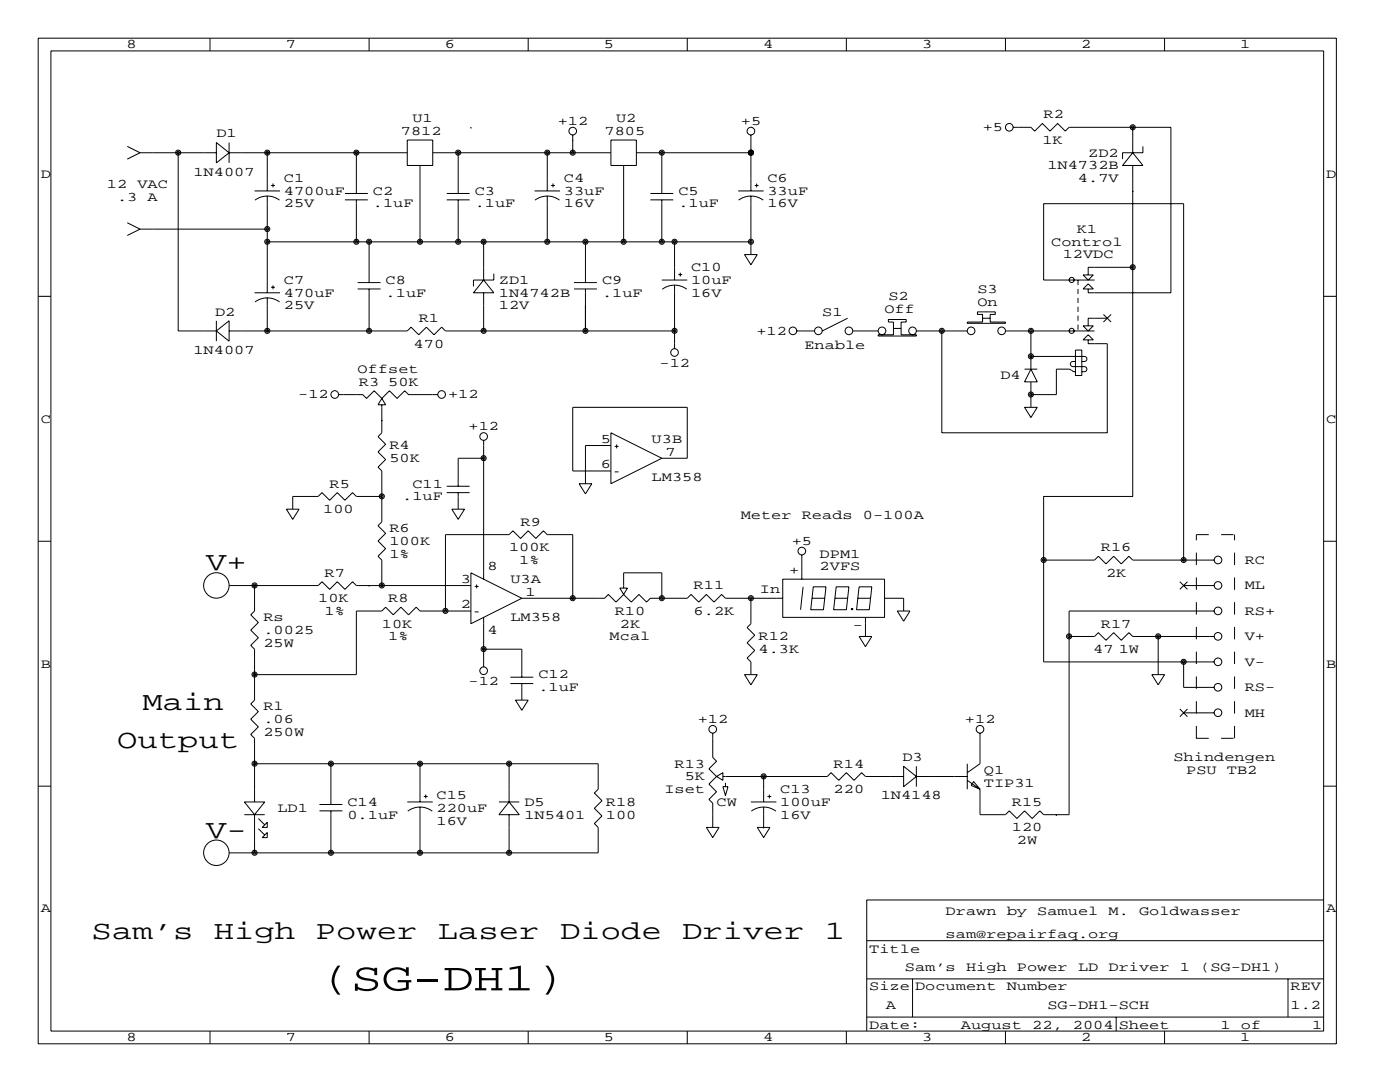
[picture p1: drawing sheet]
<svg xmlns="http://www.w3.org/2000/svg" width="279mm" height="216mm" viewBox="0 0 279 216" stroke-linecap="round" stroke-linejoin="round" font-family="sans-serif">
<g fill="none" stroke="#000" stroke-width=".2">
<path d="M7.6 7.6h259.1v200.7h-259.1zM10.2 10.2h254v195.5h-254zM41.9 7.6v2.6M73.7 7.6v2.6M105.4 7.6v2.6M137.2 7.6v2.6M168.9 7.6v2.6M200.7 7.6v2.6M232.4 7.6v2.6M25.4 29.2l2.5 1.3M27.9 30.5h15.3M27.9 30.5l-2.5 1.2"/>
<path d="M35.6 30.5h.1M35.6 30.5v35.5h7.6M43.2 28.4l2.5 2.1-2.5 2zM45.7 30.5h35.6M45.7 28.4v4.1M50.8 38.1h5.1M50.9 39.9a4.1 4.1 0 0 1 4.9 0M53.3 30.5h.1M53.3 30.5v7.6M53.3 39.1v19.3M54.1 37h.8M54.5 36.6v.8"/>
<path d="M68.8 39.9h4.6M68.8 38.6h4.6M71.1 30.5v8.1M71.1 39.9v8.4M81.3 27.9h5.1v5.1h-5.1zM83.8 33v15.3M86.4 30.5h35.5M89.2 39.9h4.5M89.2 38.6h4.5M91.4 30.5v8.1M91.4 39.9v8.4M94 25.4h.1"/>
<path d="M106.7 38.1h5.1M106.8 39.9a4.1 4.1 0 0 1 4.9 0M109.2 30.5v7.6M109.2 39.1v9.2M110 37h.7M110.4 36.6v.8M114.3 27.9h.1M114.3 26.9v3.6M121.9 27.9h5.1v5.1h-5.1zM124.5 33v15.3M127 30.5h22.9M129.8 39.9h4.6"/>
<path d="M129.8 38.6h4.6M132.1 30.5v8.1M132.1 39.9v8.4M147.3 38.1h5.1M147.4 39.9a4.1 4.1 0 0 1 4.9 0M149.9 26.9v11.2M149.9 39.1v11.7M150.6 37h.8M151 36.6v.8M202.2 25.4h3.5l.8 .8 1.5-1.6 1.5 1.6 1.6-1.6 1.5 1.6 .8-.8h20.3v33h-16.5v-.7M226.1 38.1h.1M226.1 25.4v5.1"/>
<path d="M226.1 33v66.1h-17.8v33h34M226.1 30.5l2 2.5h-4.1zM228.1 29.2v1.3h-4.1v1.2M7.6 59.1h2.6M25.4 44.4l2.5 1.3M27.9 45.7l-2.5 1.3M27.9 45.7h25.4M50.8 58.4h5.1M53.3 59.4v6.6M53.3 48.3h96.6M54.1 57.3h.8M54.5 56.9v.8"/>
<path d="M71.4 57.7h4.5M71.4 56.4h4.5M73.7 48.3v8.1M73.7 57.7v8.3M96.5 55.9l2.1 2.5h-4.1zM96.5 48.3v7.6M96.5 58.4v7.6M98.6 54.6v1.3h-4.1v1.2M114.6 57.7h4.5M114.6 56.4h4.5M116.8 48.3v8.1M116.8 57.7v8.3"/>
<path d="M132.1 55.9h5.1M132.2 57.7a4.1 4.1 0 0 1 4.9 0M134.6 48.3v7.6M134.6 56.9v12.7M135.4 54.8h.7M135.8 54.4v.8M148.6 50.8h2.5l-1.2 2zM215.1 55.9v1M215.1 57.7v1M215.1 59.4v1.1M216.2 54.9h2l-1 1zM217.2 56.6l1 1.1h-2z"/>
<path d="M218.4 55.9h-10.1v-15.3h27.9v71.2M226.1 53.3h-8.9v1.6M264.2 59.1h2.5M43.2 64v4.1M43.2 66l2.5-2v4.1zM45.7 66h35.6l.7-.7 1.6 1.5 1.5-1.5 1.5 1.5 1.5-1.5 .8 .7h45.7M50.9 60.3a4.1 4.1 0 0 1 4.9 0M53.3 66h.1M67.6 78.7h4.8l.8 .8 1.5-1.5 1.5 1.5M76.2 79.5l.8 1.3h-1.6zM87.4 78.7h-5.9l-.7-.7-1.6 1.5-1.5-1.5-1.5 1.5M116.8 66h.1"/>
<path d="M159 66h3.6M169.2 63.5l-5.1 2.5M170.2 66h5.1M177.3 63.8h3.5v.5h-1v2.5h3.1v.3h-7.6v-.3h3v-2.5h-1zM178.3 65.5h1.5M182.9 66h10.1M188 66v20.4h33v-17.8h-3.8v-.8M193 64.3h3.1v-1.6h-1v-.5h3.5v.5h-1v1.6h3.1v.2h-7.7zM196.1 63.5h1.5M200.7 66h17.7M204.5 73.7h2.5M205.7 71.1h10.7a.51 .51 0 0 1 .5 .5 .51 .51 0 0 1-.5 .5h-.5"/>
<path d="M205.7 71.1h.1M205.7 73.7l1.3 2.5h-2.5zM205.7 66v7.7M205.7 76.2v5.1M213.8 73.9l-.4-.2h-2.6v5h-5.1M213.9 73.9l.3 .2 .4 .1M214.6 72.1h-.5a.51 .51 0 0 0-.5 .5 .51 .51 0 0 0 .5 .6h2.3a.51 .51 0 0 1 .5 .5 .51 .51 0 0 1-.5 .5h-.5M214.6 69.8h1.3v5.1h-1.3zM215.1 61.2v1M215.1 63v1M215.1 64.8v1M216.2 65h2l-1 1z"/>
<path d="M217.2 66.8l1 1h-2zM220.2 62.7l1.5 1.6M221 63.5h-3.8v1.5M221.7 62.7l-1.5 1.6M76.2 83.8h.1M76.2 80.8v5.6l-.8 .7 1.6 1.5-1.6 1.6 1.6 1.5-1.6 1.5 .8 .8v10.1l-.8 .8 1.6 1.5-1.6 1.5 1.6 1.6-1.6 1.5 .8 .8v5M76.2 99.1h-5.1l-.7-.8-1.6 1.5-1.5-1.5-1.5 1.5-1.5-1.5-.8 .8h-5.1v2.5M89.2 98.3h4.5M89.2 97h4.5M91.4 98.3v3.3M96.5 87.9v27.7M96.5 91.4h-5.1v5.6"/>
<path d="M115.6 96.5h2.5l-1.3 2.1zM121.9 86.4l10.2 5-10.2 5.1zM121.9 88.9h-5.1v7.6M122.7 89.1h.7M122.7 94.2h.7M123.1 88.7v.8M132.1 91.4h5.1v-10.1h-22.9v12.7h7.6M204.5 81.3h2.5l-1.3 2zM7.6 108h2.6M45.7 116.8h17.8l.8-.7 1.5 1.5 1.5-1.5 1.5 1.5 1.6-1.5 .7 .7h22.9M50.8 116.8v5.1l-.8 .8 1.6 1.5-1.6 1.5 1.6 1.6-1.6 1.5 .8 .7v10.2l-.8 .8 1.6 1.5-1.6 1.5 1.6 1.5-1.6 1.6 .8 .7v12.7M57.1 101.6h2.6l-1.3 2z"/>
<path d="M73.7 116.8h.1M90.2 101.6h2.5l-1.3 2zM94 114.3l10.1 5.1-10.1 5.1zM94.7 117h.8M95.1 116.6v.8M114.3 119.4h.1M114.3 119.4v-12.7h-5.1l-.7-.8-1.6 1.5-1.5-1.5-1.5 1.5-1.5-1.5-.8 .8h-12.7v15.2M123.7 117.3h1.5l-.7 1.3zM124.5 117.3v-3h7.6v5.1M124.5 118.6l-1.6 1.5-1.5-1.5-.8 .8h-16.5M124.5 118.6l1.5 1.5 1.5-1.5 1.5 1.5 .8-.7h7.4l.7-.8 1.5 1.5 1.6-1.5 1.5 1.5 1.5-1.5 .8 .8h11.4M149.9 119.4v5.1l-.8 .7 1.5 1.5-1.5 1.6 1.5 1.5-1.5 1.5 .8 .8v2.5"/>
<path d="M156.2 115.6h20.3v7.6h-20.3zM160 110.7v4.9M160.3 117.1l-.5 4.6M162.1 119.4h2.5M162.3 117.1h2.5l-.5 4.6h-2.5zM166.6 119.4h2.6M166.9 117.1h2.5l-.5 4.6h-2.5zM171.2 119.4h2.5M171.4 117.1h2.6l-.5 4.6h-2.6zM176.5 119.4h3.8v2.5M208.3 111.8h10.1l.8-.8 1.5 1.5 1.5-1.5 1.6 1.5 1.5-1.5 .8 .8h16.2M235.5 116.1l1.5 1.5"/>
<path d="M236.2 111.8h.1M236.2 116.8h6.1M237 116.1l-1.5 1.5M264.2 108h2.5M94 121.9h-10.2l-.7-.7-1.6 1.5-1.5-1.5-1.5 1.5-1.5-1.5-.8 .7h-5.1v12.7h-20.3M94.7 122.1h.8M96.5 123.2v9.9M96.5 129.5h7.6v5.6M101.9 136.4h4.5M101.9 135.1h4.5M102.9 139.7h2.5l-1.3 2zM104.1 136.4v3.3"/>
<path d="M148.6 134.6h2.5l-1.2 2.1zM169.9 121.4h.3v.3h-.3zM171.4 127h2.6l-1.3 2zM172.7 123.2v3.8M179.1 121.9h2.5l-1.3 2.1zM213.4 127h5l.8-.8 1.5 1.6 1.5-1.6 1.6 1.6 1.5-1.6 .8 .8h16.2M229.9 134.6h2.5l-1.3 2.1zM231.1 127v7.6M236.2 132.1v5.1h6.1M242.3 121.9h-28.9v40.7h-5.1l-.8-.8-1.5 1.5-1.5-1.5-1.6 1.5-1.5-1.5-.7 .8h-5.1v-5.1M7.6 156.9h2.6M50.8 152.4h68.6v5.1l-.8 .7 1.5 1.6-1.5 1.5 1.5 1.5-1.5 1.5 .8 .8v5.1h-73.7"/>
<path d="M66 152.4v8.1M83.8 152.4v7.6M84.6 158.9h.7M85 158.5v.8M101.6 152.4v7.6M142.2 146.3v4.8l.8 .8-1.5 1.5 1.5 1.5M143 154.9l-1.5 1.6 1.5 1.5-1.5 1.5 .7 .8v4.8M143 154.9l1.3-.7v1.5zM144.3 154.9h20.8l.8-.7 1.5 1.5 1.5-1.5 1.5 1.5 1.6-1.5 .7 .7h7.6M144.3 157h1l-.5 1.7zM144.8 156.2v.8M152.4 154.9v5.1"/>
<path d="M153.2 158.9h.7M153.5 158.5v.8M180.3 152.9l2.6 2-2.6 2.1zM182.9 152.9v4.1M182.9 154.9h10.1M193 152.4v5.1M193 155.7l2.6 1.8M194.3 156l1.3 1.5-1.8-.8zM195.6 146.3v6.1l-2.6 1.8M235.5 141.5l1.5 1.5M236.2 142.2h6.1M237 141.5l-1.5 1.5"/>
<path d="M264.2 156.9h2.5M48.8 160h4l-2 2.6zM48.8 162.6h4M50.8 162.6v7.6M51.6 163.3l1.2 1.3M51.6 165.4l1.2 1.2M53.3 164.1v1h-1zM53.3 166.1v1h-1zM63.8 161.8h4.5M63.8 160.5h4.5M66 161.8v8.4M81.3 160h5.1"/>
<path d="M81.4 161.9a4.1 4.1 0 0 1 4.9 0M83.8 161v9.2M99.6 160h4M101.6 160l2 2.6h-4zM101.6 162.6v7.6M141 165.1h2.5l-1.3 2zM149.9 160h5M150 161.9a4.1 4.1 0 0 1 4.8 0M151.1 165.1h2.6l-1.3 2zM152.4 165.1h.1M152.4 161v4.1M210.8 162.6h.1"/>
<path d="M264.2 179.6h-91.2v26.1M173 195.3h91.2M173 187.7h91.2M182.1 195.3v7.6M257 195.3v7.6M41.9 205.7v2.6M73.7 205.7v2.6M105.4 205.7v2.6M137.2 205.7v2.6M168.9 205.7v2.6M173 202.9h91.2M200.7 205.7v2.6"/>
<path d="M222.8 202.9v2.8M232.4 205.7v2.6"/>
<circle cx="35.6" cy="30.5" r=".51"/>
<circle cx="35.6" cy="30.5" r=".25"/>
<circle cx="53.3" cy="30.5" r=".51"/>
<circle cx="53.3" cy="30.5" r=".25"/>
<circle cx="71.1" cy="30.5" r=".51"/>
<circle cx="71.1" cy="30.5" r=".25"/>
<circle cx="91.4" cy="30.5" r=".51"/>
<circle cx="91.4" cy="30.5" r=".25"/>
<circle cx="109.2" cy="30.5" r=".51"/>
<circle cx="109.2" cy="30.5" r=".25"/>
<circle cx="114.3" cy="30.5" r=".51"/>
<circle cx="114.3" cy="26.2" r=".76"/>
<circle cx="114.3" cy="30.5" r=".25"/>
<circle cx="132.1" cy="30.5" r=".51"/>
<circle cx="132.1" cy="30.5" r=".25"/>
<circle cx="149.9" cy="30.5" r=".51"/>
<circle cx="149.9" cy="26.2" r=".76"/>
<circle cx="149.9" cy="30.5" r=".25"/>
<circle cx="201.4" cy="25.4" r=".76"/>
<circle cx="226.1" cy="25.4" r=".51"/>
<circle cx="226.1" cy="25.4" r=".25"/>
<circle cx="53.3" cy="45.7" r=".51"/>
<circle cx="53.3" cy="48.2" r=".51"/>
<circle cx="53.3" cy="48.2" r=".25"/>
<circle cx="53.3" cy="45.7" r=".25"/>
<circle cx="71.1" cy="48.2" r=".51"/>
<circle cx="71.1" cy="48.2" r=".25"/>
<circle cx="73.7" cy="48.2" r=".51"/>
<circle cx="73.7" cy="48.2" r=".25"/>
<circle cx="83.8" cy="48.2" r=".51"/>
<circle cx="83.8" cy="48.2" r=".25"/>
<circle cx="91.4" cy="48.2" r=".51"/>
<circle cx="91.4" cy="48.2" r=".25"/>
<circle cx="96.5" cy="48.2" r=".51"/>
<circle cx="96.5" cy="48.2" r=".25"/>
<circle cx="109.2" cy="48.2" r=".51"/>
<circle cx="109.2" cy="48.2" r=".25"/>
<circle cx="116.8" cy="48.2" r=".51"/>
<circle cx="116.8" cy="48.2" r=".25"/>
<circle cx="124.5" cy="48.2" r=".51"/>
<circle cx="124.5" cy="48.2" r=".25"/>
<circle cx="132.1" cy="48.2" r=".51"/>
<circle cx="132.1" cy="48.2" r=".25"/>
<circle cx="134.6" cy="48.2" r=".51"/>
<circle cx="134.6" cy="48.2" r=".25"/>
<circle cx="149.9" cy="48.2" r=".51"/>
<circle cx="149.9" cy="48.2" r=".25"/>
<circle cx="213.9" cy="55.9" r=".51"/>
<circle cx="226.1" cy="53.3" r=".51"/>
<circle cx="226.1" cy="53.3" r=".25"/>
<circle cx="53.3" cy="66" r=".51"/>
<circle cx="53.3" cy="66" r=".25"/>
<circle cx="66.8" cy="78.7" r=".76"/>
<circle cx="73.7" cy="66" r=".51"/>
<circle cx="73.7" cy="66" r=".25"/>
<circle cx="88.1" cy="78.7" r=".76"/>
<circle cx="96.5" cy="66" r=".51"/>
<circle cx="96.5" cy="66" r=".25"/>
<circle cx="116.8" cy="66" r=".51"/>
<circle cx="116.8" cy="66" r=".25"/>
<circle cx="134.6" cy="66" r=".51"/>
<circle cx="134.6" cy="70.3" r=".76"/>
<circle cx="134.6" cy="66" r=".25"/>
<circle cx="158.2" cy="66" r=".76"/>
<circle cx="163.3" cy="66" r=".76"/>
<circle cx="169.4" cy="66" r=".76"/>
<circle cx="176" cy="66" r=".76"/>
<circle cx="182.1" cy="66" r=".76"/>
<circle cx="188" cy="66" r=".51"/>
<circle cx="188" cy="66" r=".25"/>
<circle cx="193.8" cy="66" r=".76"/>
<circle cx="199.9" cy="66" r=".76"/>
<circle cx="205.7" cy="78.7" r=".51"/>
<circle cx="205.7" cy="66" r=".51"/>
<circle cx="205.7" cy="71.1" r=".51"/>
<circle cx="205.7" cy="78.7" r=".25"/>
<circle cx="205.7" cy="66" r=".25"/>
<circle cx="205.7" cy="71.1" r=".25"/>
<circle cx="213.9" cy="66" r=".51"/>
<circle cx="76.2" cy="99" r=".51"/>
<circle cx="76.2" cy="99" r=".25"/>
<circle cx="96.5" cy="91.4" r=".51"/>
<circle cx="96.5" cy="87.1" r=".76"/>
<circle cx="96.5" cy="91.4" r=".25"/>
<circle cx="43.2" cy="116.8" r="2.54"/>
<circle cx="50.8" cy="116.8" r=".51"/>
<circle cx="50.8" cy="116.8" r=".25"/>
<circle cx="76.2" cy="116.8" r=".51"/>
<circle cx="76.2" cy="116.8" r=".25"/>
<circle cx="114.3" cy="119.4" r=".51"/>
<circle cx="114.3" cy="119.4" r=".25"/>
<circle cx="132.1" cy="119.4" r=".51"/>
<circle cx="132.1" cy="119.4" r=".25"/>
<circle cx="149.9" cy="119.4" r=".51"/>
<circle cx="149.9" cy="119.4" r=".25"/>
<circle cx="160" cy="110" r=".76"/>
<circle cx="208.3" cy="111.7" r=".51"/>
<circle cx="208.3" cy="111.7" r=".25"/>
<circle cx="236.2" cy="111.7" r=".51"/>
<circle cx="236.2" cy="111.7" r=".25"/>
<circle cx="243.1" cy="111.7" r=".76"/>
<circle cx="243.1" cy="116.8" r=".76"/>
<circle cx="50.8" cy="134.6" r=".51"/>
<circle cx="50.8" cy="134.6" r=".25"/>
<circle cx="88.9" cy="121.9" r=".51"/>
<circle cx="88.9" cy="121.9" r=".25"/>
<circle cx="96.5" cy="129.5" r=".51"/>
<circle cx="96.5" cy="133.8" r=".76"/>
<circle cx="96.5" cy="129.5" r=".25"/>
<circle cx="213.4" cy="127" r=".51"/>
<circle cx="213.4" cy="127" r=".25"/>
<circle cx="231.1" cy="127" r=".51"/>
<circle cx="231.1" cy="127" r=".25"/>
<circle cx="236.2" cy="132.1" r=".51"/>
<circle cx="236.2" cy="132.1" r=".25"/>
<circle cx="243.1" cy="132.1" r=".76"/>
<circle cx="243.1" cy="137.1" r=".76"/>
<circle cx="243.1" cy="121.9" r=".76"/>
<circle cx="243.1" cy="127" r=".76"/>
<circle cx="50.8" cy="152.4" r=".51"/>
<circle cx="50.8" cy="152.4" r=".25"/>
<circle cx="66" cy="152.4" r=".51"/>
<circle cx="66" cy="152.4" r=".25"/>
<circle cx="83.8" cy="152.4" r=".51"/>
<circle cx="83.8" cy="152.4" r=".25"/>
<circle cx="101.6" cy="152.4" r=".51"/>
<circle cx="101.6" cy="152.4" r=".25"/>
<circle cx="142.2" cy="145.5" r=".76"/>
<circle cx="152.4" cy="154.9" r=".51"/>
<circle cx="152.4" cy="154.9" r=".25"/>
<circle cx="195.6" cy="145.5" r=".76"/>
<circle cx="243.1" cy="142.2" r=".76"/>
<circle cx="43.2" cy="170.2" r="2.54"/>
<circle cx="50.8" cy="170.2" r=".51"/>
<circle cx="50.8" cy="170.2" r=".25"/>
<circle cx="66" cy="170.2" r=".51"/>
<circle cx="66" cy="170.2" r=".25"/>
<circle cx="83.8" cy="170.2" r=".51"/>
<circle cx="83.8" cy="170.2" r=".25"/>
<circle cx="101.6" cy="170.2" r=".51"/>
<circle cx="101.6" cy="170.2" r=".25"/>
</g>
<path d="M238.8 106.7h7.6M238.8 147.3v-40.6M238.8 147.3h7.6M246.4 147.3v-40.6" fill="none" stroke="#000" stroke-width=".2" stroke-dasharray="2.5" stroke-linecap="butt"/>
<text font-size="7.9" x="64" y="197.6">(SG-DH1)</text>
<g font-size="5.3">
<text x="41.1" y="113.8">V+</text>
<text x="28.4" y="141.7">Main</text>
<text x="23.4" y="149.4">Output</text>
<text x="41.1" y="167.1">V-</text>
<text x="18.3" y="187.5">Sam’s</text>
<text x="42.7" y="187.5">High</text>
<text x="63" y="187.5">Power</text>
<text x="87.4" y="187.5">Laser</text>
<text x="111.8" y="187.5">Diode</text>
<text x="136.1" y="187.5">Driver</text>
<text x="164.6" y="187.5">1</text>
</g>
<g font-size="2.6">
<text x="25.3" y="9.7">8</text>
<text x="57" y="9.7">7</text>
<text x="88.8" y="9.7">6</text>
<text x="120.5" y="9.7">5</text>
<text x="152.3" y="9.7">4</text>
<text x="184" y="9.7">3</text>
<text x="215.8" y="9.7">2</text>
<text x="247.5" y="9.7">1</text>
<text x="208.3" y="23.6">R2</text>
<text x="43.2" y="27.4">D1</text>
<text x="80" y="26.9">7812</text>
<text x="82.3" y="24.4">U1</text>
<text x="111.3" y="24.9">+12</text>
<text x="120.6" y="26.9">7805</text>
<text x="122.9" y="24.4">U2</text>
<text x="147.9" y="24.9">+5</text>
<text x="196.1" y="26.2">+5</text>
<text x="208" y="28.7">1K</text>
<text x="8.1" y="35.5">D</text>
<text x="38.6" y="35.1">1N4007</text>
<text x="209" y="33.8">1N4732B</text>
<text x="217.2" y="31.2">ZD2</text>
<text x="264.7" y="35.5">D</text>
<text x="21.3" y="37.6">12</text>
<text x="23.4" y="40.1">.3</text>
<text x="27.4" y="37.6">VAC</text>
<text x="29.5" y="40.1">A</text>
<text x="56.6" y="36.3">C1</text>
<text x="56.6" y="38.9">4700uF</text>
<text x="56.6" y="41.4">25V</text>
<text x="74.4" y="38.9">C2</text>
<text x="74.4" y="41.4">.1uF</text>
<text x="94.7" y="38.9">C3</text>
<text x="94.7" y="41.4">.1uF</text>
<text x="112.5" y="36.3">C4</text>
<text x="112.5" y="38.9">33uF</text>
<text x="112.5" y="41.4">16V</text>
<text x="135.4" y="38.9">C5</text>
<text x="135.4" y="41.4">.1uF</text>
<text x="153.2" y="36.3">C6</text>
<text x="153.2" y="38.9">33uF</text>
<text x="153.2" y="41.4">16V</text>
<text x="215.1" y="36.3">4.7V</text>
<text x="214.9" y="46.5">K1</text>
<text x="209.8" y="49">Control</text>
<text x="212.1" y="51.6">12VDC</text>
<text x="56.6" y="56.6">C7</text>
<text x="56.6" y="59.2">470uF</text>
<text x="77" y="56.6">C8</text>
<text x="77" y="59.2">.1uF</text>
<text x="99.6" y="56.6">ZD1</text>
<text x="99.6" y="59.2">1N4742B</text>
<text x="120.1" y="56.6">C9</text>
<text x="120.1" y="59.2">.1uF</text>
<text x="137.9" y="54.1">C10</text>
<text x="137.9" y="56.6">10uF</text>
<text x="137.9" y="59.2">16V</text>
<text x="177.3" y="59.9">S2</text>
<text x="195.1" y="58.4">S3</text>
<text x="42.9" y="63">D2</text>
<text x="56.6" y="61.7">25V</text>
<text x="83.6" y="64.3">R1</text>
<text x="99.6" y="61.7">12V</text>
<text x="164.1" y="63">S1</text>
<text x="176.5" y="62.5">Off</text>
<text x="195.1" y="61">On</text>
<text x="38.6" y="70.6">1N4007</text>
<text x="82.5" y="69.3">470</text>
<text x="151" y="66.8">+12</text>
<text x="160.5" y="69.6">Enable</text>
<text x="71.4" y="74.4">Offset</text>
<text x="71.6" y="77">R3 50K</text>
<text x="131.6" y="73.2">-12</text>
<text x="199.6" y="75.7">D4</text>
<text x="59.5" y="79.5">-12</text>
<text x="89.4" y="79.5">+12</text>
<text x="8.1" y="84.3">C</text>
<text x="77.7" y="89.7">R4</text>
<text x="93.5" y="85.9">+12</text>
<text x="119.9" y="88.4">5</text>
<text x="130" y="88.4">U3B</text>
<text x="264.7" y="84.3">C</text>
<text x="77.7" y="92.2">50K</text>
<text x="119.9" y="93.5">6</text>
<text x="132.8" y="90.9">7</text>
<text x="65.8" y="97.3">R5</text>
<text x="80.3" y="99.8">.1uF</text>
<text x="82.3" y="97.3">C11</text>
<text x="130" y="96">LM358</text>
<text x="64.5" y="102.4">100</text>
<text x="77.7" y="106.2">R6</text>
<text x="103.9" y="104.9">R9</text>
<text x="147.8" y="103.6">Meter</text>
<text x="160" y="103.6">Reads</text>
<text x="172.2" y="103.6">0-100A</text>
<text x="77.7" y="108.7">100K</text>
<text x="77.7" y="111.3">1%</text>
<text x="97.3" y="113.8">8</text>
<text x="101.6" y="110">100K</text>
<text x="103.6" y="112.5">1%</text>
<text x="158" y="108.7">+5</text>
<text x="163.6" y="111.3">DPM1</text>
<text x="163.6" y="113.8">2VFS</text>
<text x="219.7" y="110">R16</text>
<text x="248.4" y="112.5">RC</text>
<text x="64.8" y="115.1">R7</text>
<text x="91.9" y="116.3">3</text>
<text x="101.9" y="116.3">U3A</text>
<text x="104.9" y="118.9">1</text>
<text x="138.4" y="117.6">R11</text>
<text x="151.6" y="118.4">In</text>
<text x="157.5" y="114.6">+</text>
<text x="220.7" y="115.1">2K</text>
<text x="248.4" y="117.6">ML</text>
<text x="52.6" y="124">Rs</text>
<text x="63.5" y="120.1">10K</text>
<text x="64.8" y="122.7">1%</text>
<text x="76.2" y="125.2">10K</text>
<text x="77.5" y="120.1">R8</text>
<text x="91.9" y="121.4">2</text>
<text x="101.9" y="124">LM358</text>
<text x="122.7" y="122.7">R10</text>
<text x="123.7" y="125.2">2K</text>
<text x="138.4" y="122.7">6.2K</text>
<text x="170.2" y="125.5">-</text>
<text x="219.7" y="125.2">R17</text>
<text x="248.4" y="122.7">RS+</text>
<text x="52.6" y="126.5">.0025</text>
<text x="52.6" y="129">25W</text>
<text x="77.5" y="127.8">1%</text>
<text x="97.3" y="126.5">4</text>
<text x="121.7" y="127.8">Mcal</text>
<text x="151.4" y="127.8">R12</text>
<text x="151.4" y="130.3">4.3K</text>
<text x="218.2" y="130.3">47 1W</text>
<text x="248.4" y="127.8">V+</text>
<text x="8.1" y="133.2">B</text>
<text x="93.5" y="136.7">-12</text>
<text x="107.4" y="135.4">C12</text>
<text x="107.4" y="137.9">.1uF</text>
<text x="248.4" y="132.8">V-</text>
<text x="248.4" y="137.9">RS-</text>
<text x="264.7" y="133.2">B</text>
<text x="52.6" y="141.7">Rl</text>
<text x="248.4" y="143">MH</text>
<text x="52.6" y="144.3">.06</text>
<text x="52.6" y="146.8">250W</text>
<text x="139.2" y="144.3">+12</text>
<text x="192.6" y="144.3">+12</text>
<text x="134.6" y="153.2">R13</text>
<text x="136.7" y="155.7">5K</text>
<text x="166.4" y="153.2">R14</text>
<text x="180.1" y="151.9">D3</text>
<text x="196.3" y="154.4">Q1</text>
<text x="234.2" y="151.9">Shindengen</text>
<text x="236.7" y="154.4">PSU</text>
<text x="244.9" y="154.4">TB2</text>
<text x="69.3" y="160.8">C14</text>
<text x="87.1" y="159.5">C15</text>
<text x="104.6" y="160.8">D5</text>
<text x="120.9" y="160.8">R18</text>
<text x="132.6" y="158.2">Iset</text>
<text x="143" y="160.8">CW</text>
<text x="155.7" y="158.2">C13</text>
<text x="155.7" y="160.8">100uF</text>
<text x="166.4" y="158.2">220</text>
<text x="175.8" y="159.5">1N4148</text>
<text x="196.3" y="157">TIP31</text>
<text x="201.9" y="160.8">R15</text>
<text x="55.4" y="162.1">LD1</text>
<text x="69.3" y="163.3">0.1uF</text>
<text x="87.1" y="162.1">220uF</text>
<text x="87.1" y="164.6">16V</text>
<text x="104.6" y="163.3">1N5401</text>
<text x="120.9" y="163.3">100</text>
<text x="155.7" y="163.3">16V</text>
<text x="201.9" y="165.9">120</text>
<text x="202.9" y="168.4">2W</text>
<text x="8.1" y="182.1">A</text>
<text x="188.7" y="182.6">Drawn</text>
<text x="200.9" y="182.6">by</text>
<text x="207" y="182.6">Samuel</text>
<text x="221.2" y="182.6">M.</text>
<text x="227.3" y="182.6">Goldwasser</text>
<text x="264.7" y="182.1">A</text>
<text x="173.5" y="190.2">Title</text>
<text x="188.7" y="187.2">sam@repairfaq.org</text>
<text x="173.5" y="197.6">Size Document</text>
<text x="180.6" y="193.8">Sam’s</text>
<text x="192.8" y="193.8">High</text>
<text x="200.9" y="197.6">Number</text>
<text x="202.9" y="193.8">Power</text>
<text x="215.1" y="193.8">LD</text>
<text x="221.2" y="193.8">Driver</text>
<text x="235.5" y="193.8">1</text>
<text x="239.5" y="193.8">(SG-DH1)</text>
<text x="257.6" y="197.6">REV</text>
<text x="176.8" y="201.4">A</text>
<text x="209" y="201.4">SG-DH1-SCH</text>
<text x="257.6" y="201.4">1.2</text>
<text x="25.3" y="207.8">8</text>
<text x="57" y="207.8">7</text>
<text x="88.8" y="207.8">6</text>
<text x="120.5" y="207.8">5</text>
<text x="152.3" y="207.8">4</text>
<text x="173.5" y="205.2">Date:</text>
<text x="184" y="207.8">3</text>
<text x="191.8" y="205.2">August</text>
<text x="206" y="205.2">22,</text>
<text x="214.1" y="205.2">2004 Sheet</text>
<text x="215.8" y="207.8">2</text>
<text x="243.6" y="205.2">1</text>
<text x="247.5" y="207.8">1</text>
<text x="247.7" y="205.2">of</text>
<text x="261.9" y="205.2">1</text>
</g>
</svg>
